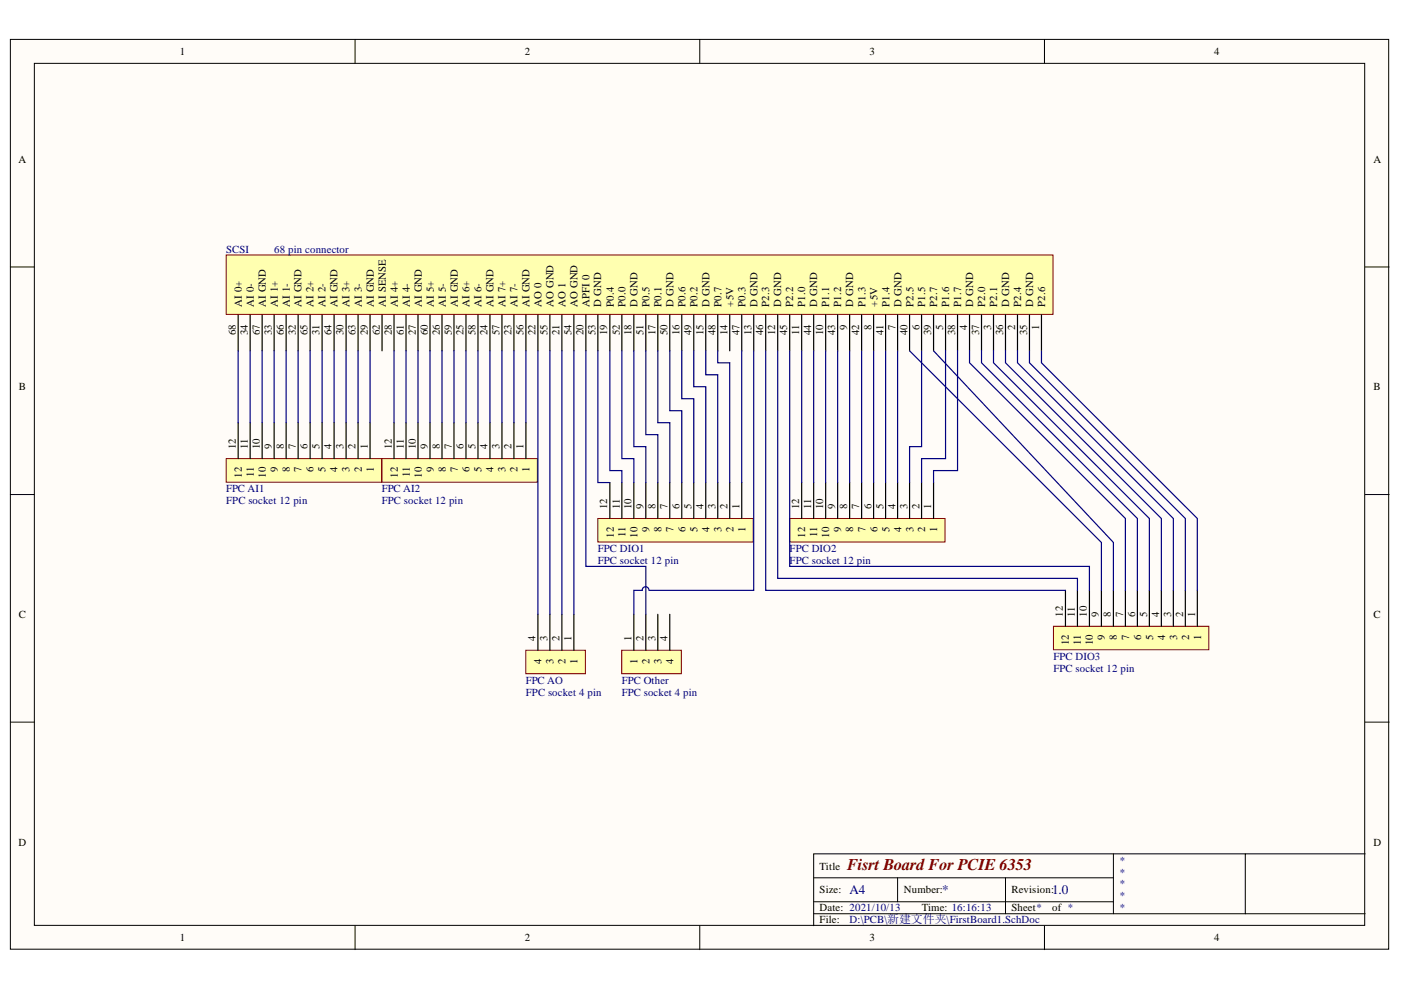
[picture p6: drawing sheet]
<svg xmlns="http://www.w3.org/2000/svg" width="297mm" height="210mm" viewBox="0 0 297 210" stroke-linecap="round" stroke-linejoin="round" font-family="sans-serif">
<g fill="#fffcf8" stroke="#000" stroke-width=".21">
<path d="M2.2 8.4h292.2v192.9h-292.2z"/>
<path d="M7.3 13.4h282v182.8h-282z"/>
</g>
<g fill="none" stroke="#000" stroke-width=".21">
<path d="M75.3 8.4v5M148.4 8.4v5M221.4 8.4v5M2.2 56.6h5.1M289.4 56.6h5.1M2.2 104.9h5.1M289.4 104.9h5.1M2.2 153.1h5.1M289.4 153.1h5.1M75.3 196.3v5.1M148.4 196.3v5.1M172.5 186.1h63.6"/>
<path d="M172.5 193.7h116.9M172.5 191.2h63.6M190.3 186.1v5.1M213.2 186.1v7.6M221.4 196.3v5.1M236.1 181v12.7M264 181h-91.5v15.3M289.4 181h-25.4v12.7"/>
</g>
<path d="M48 54.1h175.3v12.6h-175.3z" fill="#ffffb0" stroke="#800000" stroke-width=".21"/>
<g fill="none" stroke="#000" stroke-width=".25">
<path d="M50.5 66.8v7.6M53 66.8v7.6M55.6 66.8v7.6M58.1 66.8v7.6M60.7 66.8v7.6M63.2 66.8v7.6M65.7 66.8v7.6M68.3 66.8v7.6M70.8 66.8v7.6M73.4 66.8v7.6M75.9 66.8v7.6M78.5 66.8v7.6"/>
<path d="M81 66.8v7.6M83.5 66.8v7.6M86.1 66.8v7.6M88.6 66.8v7.6M91.2 66.8v7.6M93.7 66.8v7.6M96.3 66.8v7.6M98.8 66.8v7.6M101.3 66.8v7.6M103.9 66.8v7.6M106.4 66.8v7.6M109 66.8v7.6"/>
<path d="M111.5 66.8v7.6M114 66.8v7.6M116.6 66.8v7.6M119.1 66.8v7.6M121.7 66.8v7.6M124.2 66.8v7.6M126.8 66.8v7.6M129.3 66.8v7.6M131.8 66.8v7.6M134.4 66.8v7.6M136.9 66.8v7.6M139.5 66.8v7.6"/>
<path d="M142 66.8v7.6M144.6 66.8v7.6M147.1 66.8v7.6M149.6 66.8v7.6M152.2 66.8v7.6M154.7 66.8v7.6M157.3 66.8v7.6M159.8 66.8v7.6M162.3 66.8v7.6M164.9 66.8v7.6M167.4 66.8v7.6M170 66.8v7.6"/>
<path d="M172.5 66.8v7.6M175.1 66.8v7.6M177.6 66.8v7.6M180.1 66.8v7.6M182.7 66.8v7.6M185.2 66.8v7.6M187.8 66.8v7.6M190.3 66.8v7.6M192.8 66.8v7.6M195.4 66.8v7.6M197.9 66.8v7.6M200.5 66.8v7.6"/>
<path d="M203 66.8v7.6M205.6 66.8v7.6M208.1 66.8v7.6M210.6 66.8v7.6M213.2 66.8v7.6M215.7 66.8v7.6M218.3 66.8v7.6M220.8 66.8v7.6"/>
</g>
<path d="M81 97.2h32.9v5h-32.9z" fill="#ffffb0" stroke="#800000" stroke-width=".21"/>
<path d="M83.5 89.6v7.6M86.1 89.6v7.6M88.6 89.6v7.6M91.2 89.6v7.6M93.7 89.6v7.6M96.3 89.6v7.6M98.8 89.6v7.6M101.3 89.6v7.6M103.9 89.6v7.6M106.4 89.6v7.6M109 89.6v7.6M111.5 89.6v7.6" fill="none" stroke="#000" stroke-width=".25"/>
<path d="M48 97.2h32.9v5h-32.9z" fill="#ffffb0" stroke="#800000" stroke-width=".21"/>
<path d="M50.5 89.6v7.6M53 89.6v7.6M55.6 89.6v7.6M58.1 89.6v7.6M60.7 89.6v7.6M63.2 89.6v7.6M65.7 89.6v7.6M68.3 89.6v7.6M70.8 89.6v7.6M73.4 89.6v7.6M75.9 89.6v7.6M78.5 89.6v7.6" fill="none" stroke="#000" stroke-width=".25"/>
<path d="M126.8 109.9h32.9v5h-32.9z" fill="#ffffb0" stroke="#800000" stroke-width=".21"/>
<path d="M129.3 102.3v7.6M131.8 102.3v7.6M134.4 102.3v7.6M136.9 102.3v7.6M139.5 102.3v7.6M142 102.3v7.6M144.6 102.3v7.6M147.1 102.3v7.6M149.6 102.3v7.6M152.2 102.3v7.6M154.7 102.3v7.6M157.3 102.3v7.6" fill="none" stroke="#000" stroke-width=".25"/>
<path d="M167.4 109.9h33v5h-33z" fill="#ffffb0" stroke="#800000" stroke-width=".21"/>
<path d="M170 102.3v7.6M172.5 102.3v7.6M175.1 102.3v7.6M177.6 102.3v7.6M180.1 102.3v7.6M182.7 102.3v7.6M185.2 102.3v7.6M187.8 102.3v7.6M190.3 102.3v7.6M192.8 102.3v7.6M195.4 102.3v7.6M197.9 102.3v7.6" fill="none" stroke="#000" stroke-width=".25"/>
<path d="M223.4 132.8h32.9v5h-32.9z" fill="#ffffb0" stroke="#800000" stroke-width=".21"/>
<path d="M225.9 125.2v7.6M228.4 125.2v7.6M231 125.2v7.6M233.5 125.2v7.6M236.1 125.2v7.6M238.6 125.2v7.6M241.1 125.2v7.6M243.7 125.2v7.6M246.2 125.2v7.6M248.8 125.2v7.6M251.3 125.2v7.6M253.9 125.2v7.6" fill="none" stroke="#000" stroke-width=".25"/>
<path d="M111.5 137.9h12.6v4.9h-12.6z" fill="#ffffb0" stroke="#800000" stroke-width=".21"/>
<path d="M114 130.2v7.7M116.6 130.2v7.7M119.1 130.2v7.7M121.7 130.2v7.7" fill="none" stroke="#000" stroke-width=".25"/>
<path d="M131.8 137.9h12.6v4.9h-12.6z" fill="#ffffb0" stroke="#800000" stroke-width=".21"/>
<path d="M134.4 130.2v7.7M136.9 130.2v7.7M139.5 130.2v7.7M142 130.2v7.7" fill="none" stroke="#000" stroke-width=".25"/>
<g fill="none" stroke="#000080" stroke-width=".25">
<path d="M50.5 74.4v15.2M53 74.4v15.2M55.6 74.4v15.2M58.1 74.4v15.2M60.7 74.4v15.2M63.2 74.4v15.2M65.7 74.4v15.2M68.3 74.4v15.2M70.8 74.4v15.2M73.4 74.4v15.2M75.9 74.4v15.2M78.5 74.4v15.2"/>
<path d="M83.5 74.4v15.2M86.1 74.4v15.2M88.6 74.4v15.2M91.2 74.4v15.2M93.7 74.4v15.2M96.3 74.4v15.2M98.8 74.4v15.2M101.3 74.4v15.2M103.9 74.4v15.2M106.4 74.4v15.2M109 74.4v15.2M111.5 74.4v15.2"/>
<path d="M114 74.4v55.8M116.6 74.4v55.8M119.1 74.4v55.8M121.7 74.4v55.8M124.2 74.4v45.7h12.7v10.1M126.8 74.4v27.9h2.5M129.3 74.4v25.4h2.5v2.5M131.8 74.4v22.8h2.6v5.1M134.4 74.4v20.3h2.5v7.6M136.9 74.4v17.8h2.6v10.1M139.5 74.4v15.2h2.5v12.7M142 74.4v12.7h2.6v15.2"/>
<path d="M144.6 74.4v10.1h2.5v17.8M147.1 74.4v7.6h2.5v20.3M149.6 74.4v5.1h2.6v22.8M152.2 74.4v2.5h2.5v25.4M157.3 74.4v27.9M159.8 74.4v50.8h-22.1M162.3 74.4v50.8h63.6M164.9 74.4v48.2h63.5v2.6M167.4 74.4v45.7h63.6v5.1M170 74.4v27.9M172.5 74.4v27.9M175.1 74.4v27.9"/>
<path d="M177.6 74.4v27.9M180.1 74.4v27.9M182.7 74.4v27.9M185.2 74.4v27.9M187.8 74.4v27.9M190.3 74.4v27.9M192.8 74.4l40.7 40.6v10.2M195.4 74.4v20.3h-2.6v7.6M197.9 74.4l38.2 40.6v10.2M200.5 74.4v22.8h-5.1v5.1M203 74.4v25.4h-5.1v2.5M205.6 74.4v2.5l33 33v15.3"/>
<path d="M208.1 74.4v2.5l33 33v15.3M210.6 74.4v2.5l33.1 33v15.3M213.2 74.4v2.5l33 33v15.3M215.7 74.4v2.5l33.1 33v15.3M218.3 74.4v2.5l33 33v15.3M220.8 74.4v2.5l33.1 33v15.3M137.6 125.2a.71 .71 0 0 0-.7-.8 .71 .71 0 0 0-.7 .8h-1.8v5"/>
</g>
<text font-size="3.5" fill="#800000" x="179.6" y="184.4">Fisrt Board For PCIE 6353</text>
<g font-size="2.8" fill="#000080">
<text x="180.1" y="189.6">A4</text>
<text x="199.7" y="189.6">*</text>
<text x="223.1" y="189.6">1.0</text>
</g>
<g font-size="2.3">
<text x="38.2" y="11.7">1</text>
<text x="111.2" y="11.7">2</text>
<text x="184.3" y="11.7">3</text>
<text x="257.4" y="11.7">4</text>
<text x="3.9" y="34.5">A</text>
<text x="291.2" y="34.5">A</text>
<text x="51.3" y="65" transform="rotate(-90 51.3 65)">AI 0+</text>
<text x="53.8" y="65" transform="rotate(-90 53.8 65)">AI 0-</text>
<text x="56.3" y="65" transform="rotate(-90 56.3 65)">AI GND</text>
<text x="58.9" y="65" transform="rotate(-90 58.9 65)">AI 1+</text>
<text x="61.4" y="65" transform="rotate(-90 61.4 65)">AI 1-</text>
<text x="64" y="65" transform="rotate(-90 64 65)">AI GND</text>
<text x="66.5" y="65" transform="rotate(-90 66.5 65)">AI 2+</text>
<text x="69" y="65" transform="rotate(-90 69 65)">AI 2-</text>
<text x="71.6" y="65" transform="rotate(-90 71.6 65)">AI GND</text>
<text x="74.1" y="65" transform="rotate(-90 74.1 65)">AI 3+</text>
<text x="76.7" y="65" transform="rotate(-90 76.7 65)">AI 3-</text>
<text x="79.3" y="65" transform="rotate(-90 79.3 65)">AI GND</text>
<text x="81.8" y="65" transform="rotate(-90 81.8 65)">AI SENSE</text>
<text x="84.3" y="65" transform="rotate(-90 84.3 65)">AI 4+</text>
<text x="86.9" y="65" transform="rotate(-90 86.9 65)">AI 4-</text>
<text x="89.4" y="65" transform="rotate(-90 89.4 65)">AI GND</text>
<text x="92" y="65" transform="rotate(-90 92 65)">AI 5+</text>
<text x="94.5" y="65" transform="rotate(-90 94.5 65)">AI 5-</text>
<text x="97" y="65" transform="rotate(-90 97 65)">AI GND</text>
<text x="99.6" y="65" transform="rotate(-90 99.6 65)">AI 6+</text>
<text x="102.1" y="65" transform="rotate(-90 102.1 65)">AI 6-</text>
<text x="104.7" y="65" transform="rotate(-90 104.7 65)">AI GND</text>
<text x="107.2" y="65" transform="rotate(-90 107.2 65)">AI 7+</text>
<text x="109.7" y="65" transform="rotate(-90 109.7 65)">AI 7-</text>
<text x="112.3" y="65" transform="rotate(-90 112.3 65)">AI GND</text>
<text x="114.8" y="65" transform="rotate(-90 114.8 65)">AO 0</text>
<text x="117.3" y="65" transform="rotate(-90 117.3 65)">AO GND</text>
<text x="119.9" y="65" transform="rotate(-90 119.9 65)">AO 1</text>
<text x="122.4" y="65" transform="rotate(-90 122.4 65)">AO GND</text>
<text x="125" y="65" transform="rotate(-90 125 65)">APFI 0</text>
<text x="127.5" y="65" transform="rotate(-90 127.5 65)">D GND</text>
<text x="130.1" y="65" transform="rotate(-90 130.1 65)">P0.4</text>
<text x="132.7" y="65" transform="rotate(-90 132.7 65)">P0.0</text>
<text x="135.2" y="65" transform="rotate(-90 135.2 65)">D GND</text>
<text x="137.7" y="65" transform="rotate(-90 137.7 65)">P0.5</text>
<text x="140.3" y="65" transform="rotate(-90 140.3 65)">P0.1</text>
<text x="142.8" y="65" transform="rotate(-90 142.8 65)">D GND</text>
<text x="145.3" y="65" transform="rotate(-90 145.3 65)">P0.6</text>
<text x="147.9" y="65" transform="rotate(-90 147.9 65)">P0.2</text>
<text x="150.4" y="65" transform="rotate(-90 150.4 65)">D GND</text>
<text x="153" y="65" transform="rotate(-90 153 65)">P0.7</text>
<text x="155.5" y="65" transform="rotate(-90 155.5 65)">+5V</text>
<text x="158" y="65" transform="rotate(-90 158 65)">P0.3</text>
<text x="160.6" y="65" transform="rotate(-90 160.6 65)">D GND</text>
<text x="163.1" y="65" transform="rotate(-90 163.1 65)">P2.3</text>
<text x="165.6" y="65" transform="rotate(-90 165.6 65)">D GND</text>
<text x="168.2" y="65" transform="rotate(-90 168.2 65)">P2.2</text>
<text x="170.7" y="65" transform="rotate(-90 170.7 65)">P1.0</text>
<text x="173.3" y="65" transform="rotate(-90 173.3 65)">D GND</text>
<text x="175.8" y="65" transform="rotate(-90 175.8 65)">P1.1</text>
<text x="178.3" y="65" transform="rotate(-90 178.3 65)">P1.2</text>
<text x="180.9" y="65" transform="rotate(-90 180.9 65)">D GND</text>
<text x="183.5" y="65" transform="rotate(-90 183.5 65)">P1.3</text>
<text x="186" y="65" transform="rotate(-90 186 65)">+5V</text>
<text x="188.6" y="65" transform="rotate(-90 188.6 65)">P1.4</text>
<text x="191.1" y="65" transform="rotate(-90 191.1 65)">D GND</text>
<text x="193.7" y="65" transform="rotate(-90 193.7 65)">P2.5</text>
<text x="196.2" y="65" transform="rotate(-90 196.2 65)">P1.5</text>
<text x="198.7" y="65" transform="rotate(-90 198.7 65)">P2.7</text>
<text x="201.3" y="65" transform="rotate(-90 201.3 65)">P1.6</text>
<text x="203.8" y="65" transform="rotate(-90 203.8 65)">P1.7</text>
<text x="206.3" y="65" transform="rotate(-90 206.3 65)">D GND</text>
<text x="208.9" y="65" transform="rotate(-90 208.9 65)">P2.0</text>
<text x="211.4" y="65" transform="rotate(-90 211.4 65)">P2.1</text>
<text x="214" y="65" transform="rotate(-90 214 65)">D GND</text>
<text x="216.5" y="65" transform="rotate(-90 216.5 65)">P2.4</text>
<text x="219" y="65" transform="rotate(-90 219 65)">D GND</text>
<text x="221.6" y="65" transform="rotate(-90 221.6 65)">P2.6</text>
<text x="50" y="71.1" transform="rotate(-90 50 71.1)">68</text>
<text x="52.5" y="71.1" transform="rotate(-90 52.5 71.1)">34</text>
<text x="55.1" y="71.1" transform="rotate(-90 55.1 71.1)">67</text>
<text x="57.6" y="71.1" transform="rotate(-90 57.6 71.1)">33</text>
<text x="60.2" y="71.1" transform="rotate(-90 60.2 71.1)">66</text>
<text x="62.7" y="71.1" transform="rotate(-90 62.7 71.1)">32</text>
<text x="65.2" y="71.1" transform="rotate(-90 65.2 71.1)">65</text>
<text x="67.8" y="71.1" transform="rotate(-90 67.8 71.1)">31</text>
<text x="70.3" y="71.1" transform="rotate(-90 70.3 71.1)">64</text>
<text x="72.8" y="71.1" transform="rotate(-90 72.8 71.1)">30</text>
<text x="75.4" y="71.1" transform="rotate(-90 75.4 71.1)">63</text>
<text x="78" y="71.1" transform="rotate(-90 78 71.1)">29</text>
<text x="80.5" y="71.1" transform="rotate(-90 80.5 71.1)">62</text>
<text x="83.1" y="71.1" transform="rotate(-90 83.1 71.1)">28</text>
<text x="85.6" y="71.1" transform="rotate(-90 85.6 71.1)">61</text>
<text x="88.2" y="71.1" transform="rotate(-90 88.2 71.1)">27</text>
<text x="90.7" y="71.1" transform="rotate(-90 90.7 71.1)">60</text>
<text x="93.2" y="71.1" transform="rotate(-90 93.2 71.1)">26</text>
<text x="95.8" y="71.1" transform="rotate(-90 95.8 71.1)">59</text>
<text x="98.3" y="71.1" transform="rotate(-90 98.3 71.1)">25</text>
<text x="100.8" y="71.1" transform="rotate(-90 100.8 71.1)">58</text>
<text x="103.4" y="71.1" transform="rotate(-90 103.4 71.1)">24</text>
<text x="105.9" y="71.1" transform="rotate(-90 105.9 71.1)">57</text>
<text x="108.5" y="71.1" transform="rotate(-90 108.5 71.1)">23</text>
<text x="111" y="71.1" transform="rotate(-90 111 71.1)">56</text>
<text x="113.5" y="71.1" transform="rotate(-90 113.5 71.1)">22</text>
<text x="116.1" y="71.1" transform="rotate(-90 116.1 71.1)">55</text>
<text x="118.6" y="71.1" transform="rotate(-90 118.6 71.1)">21</text>
<text x="121.1" y="71.1" transform="rotate(-90 121.1 71.1)">54</text>
<text x="123.7" y="71.1" transform="rotate(-90 123.7 71.1)">20</text>
<text x="126.2" y="71.1" transform="rotate(-90 126.2 71.1)">53</text>
<text x="128.8" y="71.1" transform="rotate(-90 128.8 71.1)">19</text>
<text x="131.4" y="71.1" transform="rotate(-90 131.4 71.1)">52</text>
<text x="133.9" y="71.1" transform="rotate(-90 133.9 71.1)">18</text>
<text x="136.5" y="71.1" transform="rotate(-90 136.5 71.1)">51</text>
<text x="139" y="71.1" transform="rotate(-90 139 71.1)">17</text>
<text x="141.5" y="71.1" transform="rotate(-90 141.5 71.1)">50</text>
<text x="144.1" y="71.1" transform="rotate(-90 144.1 71.1)">16</text>
<text x="146.6" y="71.1" transform="rotate(-90 146.6 71.1)">49</text>
<text x="149.2" y="71.1" transform="rotate(-90 149.2 71.1)">15</text>
<text x="151.7" y="71.1" transform="rotate(-90 151.7 71.1)">48</text>
<text x="154.2" y="71.1" transform="rotate(-90 154.2 71.1)">14</text>
<text x="156.8" y="71.1" transform="rotate(-90 156.8 71.1)">47</text>
<text x="159.3" y="71.1" transform="rotate(-90 159.3 71.1)">13</text>
<text x="161.8" y="71.1" transform="rotate(-90 161.8 71.1)">46</text>
<text x="164.4" y="71.1" transform="rotate(-90 164.4 71.1)">12</text>
<text x="166.9" y="71.1" transform="rotate(-90 166.9 71.1)">45</text>
<text x="169.5" y="71" transform="rotate(-90 169.5 71)">11</text>
<text x="172" y="71.1" transform="rotate(-90 172 71.1)">44</text>
<text x="174.5" y="71.1" transform="rotate(-90 174.5 71.1)">10</text>
<text x="177.1" y="71.1" transform="rotate(-90 177.1 71.1)">43</text>
<text x="179.6" y="69.9" transform="rotate(-90 179.6 69.9)">9</text>
<text x="182.1" y="71.1" transform="rotate(-90 182.1 71.1)">42</text>
<text x="184.8" y="69.9" transform="rotate(-90 184.8 69.9)">8</text>
<text x="187.3" y="71.1" transform="rotate(-90 187.3 71.1)">41</text>
<text x="189.8" y="69.9" transform="rotate(-90 189.8 69.9)">7</text>
<text x="192.4" y="71.1" transform="rotate(-90 192.4 71.1)">40</text>
<text x="194.9" y="69.9" transform="rotate(-90 194.9 69.9)">6</text>
<text x="197.5" y="71.1" transform="rotate(-90 197.5 71.1)">39</text>
<text x="200" y="69.9" transform="rotate(-90 200 69.9)">5</text>
<text x="202.5" y="71.1" transform="rotate(-90 202.5 71.1)">38</text>
<text x="205.1" y="69.9" transform="rotate(-90 205.1 69.9)">4</text>
<text x="207.6" y="71.1" transform="rotate(-90 207.6 71.1)">37</text>
<text x="210.1" y="69.9" transform="rotate(-90 210.1 69.9)">3</text>
<text x="212.7" y="71.1" transform="rotate(-90 212.7 71.1)">36</text>
<text x="215.2" y="69.9" transform="rotate(-90 215.2 69.9)">2</text>
<text x="217.8" y="71.1" transform="rotate(-90 217.8 71.1)">35</text>
<text x="220.3" y="69.9" transform="rotate(-90 220.3 69.9)">1</text>
<text x="4" y="82.8">B</text>
<text x="291.2" y="82.8">B</text>
<text x="50" y="95.2" transform="rotate(-90 50 95.2)">12</text>
<text x="52.5" y="95.2" transform="rotate(-90 52.5 95.2)">11</text>
<text x="55.1" y="95.2" transform="rotate(-90 55.1 95.2)">10</text>
<text x="57.6" y="95.2" transform="rotate(-90 57.6 95.2)">9</text>
<text x="60.2" y="95.2" transform="rotate(-90 60.2 95.2)">8</text>
<text x="62.7" y="95.2" transform="rotate(-90 62.7 95.2)">7</text>
<text x="65.2" y="95.2" transform="rotate(-90 65.2 95.2)">6</text>
<text x="67.8" y="95.2" transform="rotate(-90 67.8 95.2)">5</text>
<text x="70.3" y="95.2" transform="rotate(-90 70.3 95.2)">4</text>
<text x="72.8" y="95.2" transform="rotate(-90 72.8 95.2)">3</text>
<text x="75.4" y="95.2" transform="rotate(-90 75.4 95.2)">2</text>
<text x="78" y="95.2" transform="rotate(-90 78 95.2)">1</text>
<text x="83.1" y="95.2" transform="rotate(-90 83.1 95.2)">12</text>
<text x="85.6" y="95.2" transform="rotate(-90 85.6 95.2)">11</text>
<text x="88.2" y="95.2" transform="rotate(-90 88.2 95.2)">10</text>
<text x="90.7" y="95.2" transform="rotate(-90 90.7 95.2)">9</text>
<text x="93.2" y="95.2" transform="rotate(-90 93.2 95.2)">8</text>
<text x="95.8" y="95.2" transform="rotate(-90 95.8 95.2)">7</text>
<text x="98.3" y="95.2" transform="rotate(-90 98.3 95.2)">6</text>
<text x="100.8" y="95.2" transform="rotate(-90 100.8 95.2)">5</text>
<text x="103.4" y="95.2" transform="rotate(-90 103.4 95.2)">4</text>
<text x="105.9" y="95.2" transform="rotate(-90 105.9 95.2)">3</text>
<text x="108.5" y="95.2" transform="rotate(-90 108.5 95.2)">2</text>
<text x="111" y="95.2" transform="rotate(-90 111 95.2)">1</text>
<text x="51.3" y="101.3" transform="rotate(-90 51.3 101.3)">12</text>
<text x="53.8" y="101.2" transform="rotate(-90 53.8 101.2)">11</text>
<text x="56.3" y="101.3" transform="rotate(-90 56.3 101.3)">10</text>
<text x="58.9" y="100.2" transform="rotate(-90 58.9 100.2)">9</text>
<text x="61.4" y="100.2" transform="rotate(-90 61.4 100.2)">8</text>
<text x="64" y="100.2" transform="rotate(-90 64 100.2)">7</text>
<text x="66.5" y="100.2" transform="rotate(-90 66.5 100.2)">6</text>
<text x="69" y="100.2" transform="rotate(-90 69 100.2)">5</text>
<text x="71.6" y="100.2" transform="rotate(-90 71.6 100.2)">4</text>
<text x="74.1" y="100.2" transform="rotate(-90 74.1 100.2)">3</text>
<text x="76.7" y="100.2" transform="rotate(-90 76.7 100.2)">2</text>
<text x="79.3" y="100.2" transform="rotate(-90 79.3 100.2)">1</text>
<text x="84.3" y="101.3" transform="rotate(-90 84.3 101.3)">12</text>
<text x="86.9" y="101.2" transform="rotate(-90 86.9 101.2)">11</text>
<text x="89.4" y="101.3" transform="rotate(-90 89.4 101.3)">10</text>
<text x="92" y="100.2" transform="rotate(-90 92 100.2)">9</text>
<text x="94.5" y="100.2" transform="rotate(-90 94.5 100.2)">8</text>
<text x="97" y="100.2" transform="rotate(-90 97 100.2)">7</text>
<text x="99.6" y="100.2" transform="rotate(-90 99.6 100.2)">6</text>
<text x="102.1" y="100.2" transform="rotate(-90 102.1 100.2)">5</text>
<text x="104.7" y="100.2" transform="rotate(-90 104.7 100.2)">4</text>
<text x="107.2" y="100.2" transform="rotate(-90 107.2 100.2)">3</text>
<text x="109.7" y="100.2" transform="rotate(-90 109.7 100.2)">2</text>
<text x="112.3" y="100.2" transform="rotate(-90 112.3 100.2)">1</text>
<text x="128.8" y="107.9" transform="rotate(-90 128.8 107.9)">12</text>
<text x="131.4" y="107.9" transform="rotate(-90 131.4 107.9)">11</text>
<text x="133.9" y="107.9" transform="rotate(-90 133.9 107.9)">10</text>
<text x="136.5" y="107.9" transform="rotate(-90 136.5 107.9)">9</text>
<text x="139" y="107.9" transform="rotate(-90 139 107.9)">8</text>
<text x="141.5" y="107.9" transform="rotate(-90 141.5 107.9)">7</text>
<text x="144.1" y="107.9" transform="rotate(-90 144.1 107.9)">6</text>
<text x="146.6" y="107.9" transform="rotate(-90 146.6 107.9)">5</text>
<text x="149.2" y="107.9" transform="rotate(-90 149.2 107.9)">4</text>
<text x="151.7" y="107.9" transform="rotate(-90 151.7 107.9)">3</text>
<text x="154.2" y="107.9" transform="rotate(-90 154.2 107.9)">2</text>
<text x="156.8" y="107.9" transform="rotate(-90 156.8 107.9)">1</text>
<text x="169.5" y="107.9" transform="rotate(-90 169.5 107.9)">12</text>
<text x="172" y="107.9" transform="rotate(-90 172 107.9)">11</text>
<text x="174.5" y="107.9" transform="rotate(-90 174.5 107.9)">10</text>
<text x="177.1" y="107.9" transform="rotate(-90 177.1 107.9)">9</text>
<text x="179.6" y="107.9" transform="rotate(-90 179.6 107.9)">8</text>
<text x="182.1" y="107.9" transform="rotate(-90 182.1 107.9)">7</text>
<text x="184.8" y="107.9" transform="rotate(-90 184.8 107.9)">6</text>
<text x="187.3" y="107.9" transform="rotate(-90 187.3 107.9)">5</text>
<text x="189.8" y="107.9" transform="rotate(-90 189.8 107.9)">4</text>
<text x="192.4" y="107.9" transform="rotate(-90 192.4 107.9)">3</text>
<text x="194.9" y="107.9" transform="rotate(-90 194.9 107.9)">2</text>
<text x="197.5" y="107.9" transform="rotate(-90 197.5 107.9)">1</text>
<text x="132.7" y="114" transform="rotate(-90 132.7 114)">11</text>
<text x="137.7" y="112.9" transform="rotate(-90 137.7 112.9)">9</text>
<text x="140.3" y="112.9" transform="rotate(-90 140.3 112.9)">8</text>
<text x="142.8" y="112.9" transform="rotate(-90 142.8 112.9)">7</text>
<text x="145.3" y="112.9" transform="rotate(-90 145.3 112.9)">6</text>
<text x="147.9" y="112.9" transform="rotate(-90 147.9 112.9)">5</text>
<text x="150.4" y="112.9" transform="rotate(-90 150.4 112.9)">4</text>
<text x="153" y="112.9" transform="rotate(-90 153 112.9)">3</text>
<text x="155.5" y="112.9" transform="rotate(-90 155.5 112.9)">2</text>
<text x="158" y="112.9" transform="rotate(-90 158 112.9)">1</text>
<text x="173.3" y="114" transform="rotate(-90 173.3 114)">11</text>
<text x="178.3" y="112.9" transform="rotate(-90 178.3 112.9)">9</text>
<text x="180.9" y="112.9" transform="rotate(-90 180.9 112.9)">8</text>
<text x="183.5" y="112.9" transform="rotate(-90 183.5 112.9)">7</text>
<text x="186" y="112.9" transform="rotate(-90 186 112.9)">6</text>
<text x="188.6" y="112.9" transform="rotate(-90 188.6 112.9)">5</text>
<text x="191.1" y="112.9" transform="rotate(-90 191.1 112.9)">4</text>
<text x="193.7" y="112.9" transform="rotate(-90 193.7 112.9)">3</text>
<text x="196.2" y="112.9" transform="rotate(-90 196.2 112.9)">2</text>
<text x="198.7" y="112.9" transform="rotate(-90 198.7 112.9)">1</text>
<text x="130.1" y="114" transform="rotate(-90 130.1 114)">12</text>
<text x="135.2" y="114" transform="rotate(-90 135.2 114)">10</text>
<text x="170.7" y="114" transform="rotate(-90 170.7 114)">12</text>
<text x="175.8" y="114" transform="rotate(-90 175.8 114)">10</text>
<text x="4" y="131">C</text>
<text x="225.4" y="130.8" transform="rotate(-90 225.4 130.8)">12</text>
<text x="227.9" y="130.8" transform="rotate(-90 227.9 130.8)">11</text>
<text x="230.5" y="130.8" transform="rotate(-90 230.5 130.8)">10</text>
<text x="233" y="130.8" transform="rotate(-90 233 130.8)">9</text>
<text x="235.5" y="130.8" transform="rotate(-90 235.5 130.8)">8</text>
<text x="238.1" y="130.8" transform="rotate(-90 238.1 130.8)">7</text>
<text x="240.7" y="130.8" transform="rotate(-90 240.7 130.8)">6</text>
<text x="243.2" y="130.8" transform="rotate(-90 243.2 130.8)">5</text>
<text x="245.8" y="130.8" transform="rotate(-90 245.8 130.8)">4</text>
<text x="248.3" y="130.8" transform="rotate(-90 248.3 130.8)">3</text>
<text x="250.8" y="130.8" transform="rotate(-90 250.8 130.8)">2</text>
<text x="253.4" y="130.8" transform="rotate(-90 253.4 130.8)">1</text>
<text x="291.2" y="131">C</text>
<text x="113.5" y="135.8" transform="rotate(-90 113.5 135.8)">4</text>
<text x="116.1" y="135.8" transform="rotate(-90 116.1 135.8)">3</text>
<text x="118.6" y="135.8" transform="rotate(-90 118.6 135.8)">2</text>
<text x="121.1" y="135.8" transform="rotate(-90 121.1 135.8)">1</text>
<text x="133.9" y="135.8" transform="rotate(-90 133.9 135.8)">1</text>
<text x="136.5" y="135.8" transform="rotate(-90 136.5 135.8)">2</text>
<text x="139" y="135.8" transform="rotate(-90 139 135.8)">3</text>
<text x="141.5" y="135.8" transform="rotate(-90 141.5 135.8)">4</text>
<text x="226.6" y="136.9" transform="rotate(-90 226.6 136.9)">12</text>
<text x="229.2" y="136.8" transform="rotate(-90 229.2 136.8)">11</text>
<text x="231.7" y="136.9" transform="rotate(-90 231.7 136.9)">10</text>
<text x="234.3" y="135.7" transform="rotate(-90 234.3 135.7)">9</text>
<text x="236.8" y="135.7" transform="rotate(-90 236.8 135.7)">8</text>
<text x="239.4" y="135.7" transform="rotate(-90 239.4 135.7)">7</text>
<text x="242" y="135.7" transform="rotate(-90 242 135.7)">6</text>
<text x="244.5" y="135.7" transform="rotate(-90 244.5 135.7)">5</text>
<text x="247" y="135.7" transform="rotate(-90 247 135.7)">4</text>
<text x="249.6" y="135.7" transform="rotate(-90 249.6 135.7)">3</text>
<text x="252.1" y="135.7" transform="rotate(-90 252.1 135.7)">2</text>
<text x="254.6" y="135.7" transform="rotate(-90 254.6 135.7)">1</text>
<text x="114.8" y="140.8" transform="rotate(-90 114.8 140.8)">4</text>
<text x="117.3" y="140.8" transform="rotate(-90 117.3 140.8)">3</text>
<text x="119.9" y="140.8" transform="rotate(-90 119.9 140.8)">2</text>
<text x="122.4" y="140.8" transform="rotate(-90 122.4 140.8)">1</text>
<text x="135.2" y="140.8" transform="rotate(-90 135.2 140.8)">1</text>
<text x="137.7" y="140.8" transform="rotate(-90 137.7 140.8)">2</text>
<text x="140.3" y="140.8" transform="rotate(-90 140.3 140.8)">3</text>
<text x="142.8" y="140.8" transform="rotate(-90 142.8 140.8)">4</text>
<text x="3.9" y="179.3">D</text>
<text x="291.2" y="179.3">D</text>
<text x="173.8" y="184.4">Title</text>
<text x="173.8" y="189.4">Size:</text>
<text x="191.6" y="189.4">Number:</text>
<text x="214.5" y="189.4">Revision:</text>
<text x="173.8" y="193.2">Date: 2021/10/13</text>
<text x="173.8" y="195.8">File:</text>
<text x="195.4" y="193.2">Time: 16:16:13</text>
<text x="214.5" y="193.2">Sheet*</text>
<text x="223.1" y="193.2">of *</text>
<text x="38.2" y="199.6">1</text>
<text x="111.2" y="199.6">2</text>
<text x="184.3" y="199.6">3</text>
<text x="257.4" y="199.6">4</text>
</g>
<g font-size="2.3" fill="#000080">
<text x="48" y="53.6">SCSI</text>
<text x="58.1" y="53.6">68 pin connector</text>
<text x="48" y="104.4">FPC AI1</text>
<text x="48" y="106.9">FPC socket 12 pin</text>
<text x="81" y="104.4">FPC AI2</text>
<text x="81" y="106.9">FPC socket 12 pin</text>
<text x="126.7" y="117.1">FPC DIO1</text>
<text x="126.7" y="119.6">FPC socket 12 pin</text>
<text x="167.4" y="117.1">FPC DIO2</text>
<text x="167.4" y="119.6">FPC socket 12 pin</text>
<text x="223.3" y="139.9">FPC DIO3</text>
<text x="223.3" y="142.4">FPC socket 12 pin</text>
<text x="111.5" y="145">FPC AO</text>
<text x="111.5" y="147.5">FPC socket 4 pin</text>
<text x="131.8" y="145">FPC Other</text>
<text x="131.8" y="147.5">FPC socket 4 pin</text>
<text x="237.3" y="183.1">*</text>
<text x="237.3" y="185.6">*</text>
<text x="237.3" y="188.2">*</text>
<text x="237.3" y="190.7">*</text>
<text x="180.1" y="195.8">D:\PCB\新建文件夹\FirstBoard1.SchDoc</text>
<text x="237.3" y="193.2">*</text>
</g>
</svg>
